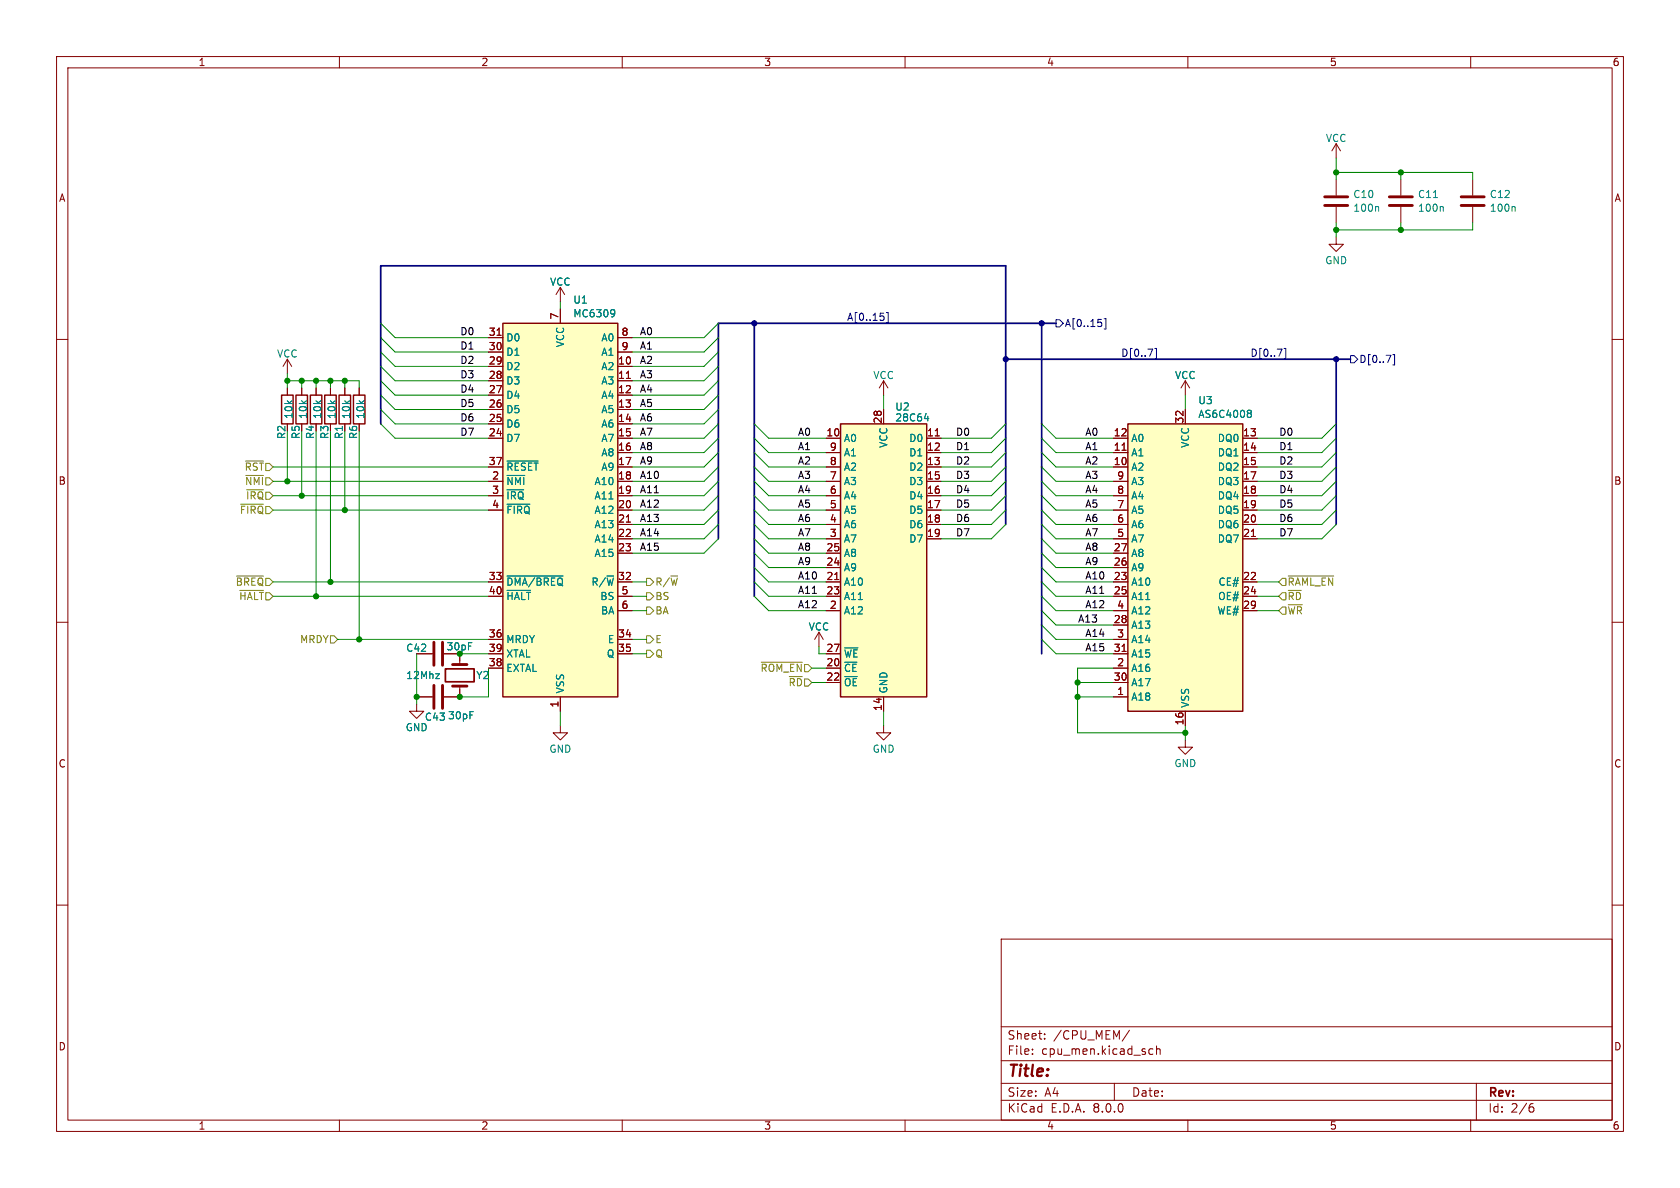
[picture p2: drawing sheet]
<svg xmlns="http://www.w3.org/2000/svg" width="297mm" height="210mm" viewBox="0 0 297 210" stroke-linecap="round" stroke-linejoin="round" font-family="sans-serif">
<g fill="none" stroke="#840000" stroke-width=".18">
<path d="M10 10h277v190h-277zM12 12h273v186h-273zM60 10v2M110 10v2M160 10v2M210 10v2M260 10v2M10 60h2M285 60h2M50.8 68.6v1.3M55.9 68.6v1.3M156.2 67.3l-.8 1.3"/>
<path d="M156.2 67.3v2.6M156.2 67.3l.8 1.3M10 110h2M285 110h2M99.1 128.3v1.2h1.2l-1.2 1.3-1.3-1.3h1.3M10 160h2M285 160h2M177 166h108v32h-108zM60 198v2M110 198v2M160 198v2M177 194.5h108"/>
<path d="M177 191.5h108M177 187.5h108M177 181.5h108M182.5 186.3v.1M182.5 185.5v.1M184.7 183.6v.1M184.7 182.8v.1M197 191.5v3M199.7 182.1l-1.3 2M203.1 186.1l.3 .3 .4-.1M203.8 185.5l-.4-.1-.3 .3M204.5 185.5l.2-.1 .3 .1 .1 .9"/>
<path d="M204.5 184.9v1.5M210 198v2M260 198v2M261 191.5v6.5M270.6 195.7h.3l.3 .3-.1 .5-.5 .1M271 195.1l-.4 .1"/>
</g>
<path d="M49.8 69.9h2v5h-2zM54.9 69.9h2v5h-2z" fill="none" stroke="#840000" stroke-width=".25"/>
<path d="M88.9 57.2h20.3v66h-20.3z" fill="#ffffc2"/>
<path d="M88.9 57.2h20.3v66h-20.3zM57.4 69.9h2v5h-2zM59.9 69.9h2.1v5h-2.1z" fill="none" stroke="#840000" stroke-width=".25"/>
<g fill="none" stroke="#840000" stroke-width=".18">
<path d="M86.4 59.7h2.5M87.9 59.3h.7M99.1 54.6v2.6M109.2 59.7h2.6M58.4 68.6v1.3M61 68.6v1.3M61 74.9v1.3M86.4 64.8h2.5M86.4 67.3h2.5M86.4 69.9h2.5M86.4 72.4h2.5M86.4 74.9h2.5"/>
<path d="M86.4 77.5h2.5M86.4 62.2h2.5M109.2 64.8h2.6M109.2 67.3h2.6M109.2 69.9h2.6M109.2 72.4h2.6M109.2 74.9h2.6M109.2 77.5h2.6M109.2 62.2h2.6M110.7 66.9h.8M86.4 82.6h2.5M86.4 85.1h2.5"/>
<path d="M86.4 87.6h2.5M86.4 90.2h2.5M109.2 80h2.6M109.2 82.6h2.6M109.2 85.1h2.6M109.2 87.6h2.6M109.2 90.2h2.6M109.2 92.7h2.6M109.2 95.3h2.6M109.2 97.8h2.6M110.7 92.3h.8M81.3 115.6v1.9"/>
<path d="M86.4 102.9h2.5M86.4 113h2.5M86.4 115.6h2.5M86.4 118.1h2.5M86.4 105.4h2.5M109.2 102.9h2.6M109.2 113h2.6M109.2 115.6h2.6M109.2 105.4h2.6M109.2 108h2.6M144.8 111.8l-.8 1.2M144.8 111.8v2.5"/>
<path d="M144.8 111.8l.7 1.2M81.3 121.3v1.9M99.1 123.2v2.5"/>
</g>
<path d="M108.4 54.7l.2 .2a1.03 1.03 0 0 1-.2 1M108.7 55.3l-.3 .2M89.6 84h3.2M89.6 86.6h3M89.6 81.5h5.5M89.6 89.1h4.1M77 119.1h.7l-.7 .9h.7M89.6 101.8h9.9M89.6 104.4h4.2" fill="none" stroke="#008484" stroke-width=".18"/>
<path d="M78.7 118.2h5.1v2.3h-5.1z" fill="none" stroke="#840000" stroke-width=".3"/>
<path d="M80 117.5h2.5M80 121.3h2.5" fill="none" stroke="#840000" stroke-width=".51"/>
<path d="M148.6 74.9h15.2v48.3h-15.2z" fill="#ffffc2"/>
<path d="M52.3 69.9h2.1v5h-2.1zM62.5 69.9h2v5h-2zM148.6 74.9h15.2v48.3h-15.2z" fill="none" stroke="#840000" stroke-width=".25"/>
<g fill="none" stroke="#840000" stroke-width=".18">
<path d="M236.2 25.4v2.5M236.2 31.8v2.7M236.2 36.6v2.8M236.2 25.4l-.7 1.3M236.2 25.4l.8 1.3M247.6 31.8v2.7M247.6 36.6v2.8M260.3 31.8v2.7M260.3 36.6v2.8M99.1 50.8l-.8 1.3M99.1 50.8v2.5M99.1 50.8l.7 1.3"/>
<path d="M236.2 41.9v1.3h1.3l-1.3 1.3-1.3-1.3h1.3M53.3 68.6v1.3M63.5 68.6v1.3M146 77.5h2.6M156.2 72.4v2.5M163.8 77.5h2.6M165.3 77.1h.8M209.5 67.3l-.7 1.3M209.5 67.3v2.6M209.5 67.3l.8 1.3M146 80h2.6M146 82.6h2.6"/>
<path d="M146 85.1h2.6M146 87.6h2.6M146 90.2h2.6M146 92.7h2.6M146 95.3h2.6M146 97.8h2.6M163.8 80h2.6M163.8 82.6h2.6M163.8 85.1h2.6M163.8 87.6h2.6M163.8 90.2h2.6M163.8 92.7h2.6"/>
<path d="M163.8 95.3h2.6M73.7 115.6h2.8M146 108h2.6M146 118.1h2.6M146 102.9h2.6M146 105.4h2.6M146 100.3h2.6M146 115.6h2.6M147.6 102.5h.7M73.7 124.5v1.2h1.2l-1.2 1.3-1.3-1.3h1.3M146 120.7h2.6M156.2 128.3v1.2h1.3l-1.3 1.3-1.3-1.3h1.3"/>
<path d="M156.2 123.2v2.5M209.5 130.8v1.3h1.3l-1.3 1.3-1.2-1.3h1.2"/>
</g>
<path d="M243.5 36.5l.2 .2v.7M253.4 34.9h.7M255 36.5l.2 .2v.7M267.7 36.5l.2 .2v.7M163.4 74h.8M164 73.6v.8M149.3 114.5h2.4" fill="none" stroke="#008484" stroke-width=".18"/>
<path d="M234.2 36.3h4.1M234.2 34.8h4.1M245.6 36.3h4.1M245.6 34.8h4.1M258.3 36.3h4.1M258.3 34.8h4.1M76.7 113.5v4.1M78.2 113.5v4.1" fill="none" stroke="#840000" stroke-width=".51"/>
<path d="M199.4 74.9h20.3v50.8h-20.3z" fill="#ffffc2"/>
<path d="M199.4 74.9h20.3v50.8h-20.3z" fill="none" stroke="#840000" stroke-width=".25"/>
<g fill="none" stroke="#840000" stroke-width=".18">
<path d="M86.4 59.7h2.5M87.9 59.3h.7M99.1 54.6v2.6M109.2 59.7h2.6M50.8 63.5l-.8 1.3M50.8 63.5v2.5M50.8 68.6v1.3M50.8 63.5l.8 1.3M53.3 68.6v1.3M55.9 68.6v1.3M58.4 68.6v1.3M61 68.6v1.3"/>
<path d="M61 74.9v1.3M63.5 68.6v1.3M86.4 77.5h2.5M86.4 64.8h2.5M86.4 67.3h2.5M86.4 69.9h2.5M86.4 72.4h2.5M86.4 74.9h2.5M86.4 62.2h2.5M109.2 77.5h2.6M109.2 64.8h2.6M109.2 67.3h2.6"/>
<path d="M109.2 69.9h2.6M109.2 72.4h2.6M109.2 74.9h2.6M109.2 62.2h2.6M110.7 66.9h.8M146 77.5h2.6M156.2 72.4v2.5M163.8 77.5h2.6M165.3 77.1h.8M196.8 77.5h2.6M198.4 79.6h.7M209.5 72.4v2.5"/>
<path d="M219.7 77.5h2.5M86.4 82.6h2.5M86.4 85.1h2.5M86.4 87.6h2.5M86.4 90.2h2.5M109.2 82.6h2.6M109.2 80h2.6M109.2 85.1h2.6M109.2 87.6h2.6M109.2 90.2h2.6M109.2 92.7h2.6M109.2 95.3h2.6"/>
<path d="M109.2 97.8h2.6M110.7 92.3h.8M146 82.6h2.6M146 80h2.6M146 85.1h2.6M146 87.6h2.6M146 90.2h2.6M146 92.7h2.6M146 95.3h2.6M146 97.8h2.6M163.8 82.6h2.6M163.8 80h2.6"/>
<path d="M163.8 85.1h2.6M163.8 87.6h2.6M163.8 90.2h2.6M163.8 92.7h2.6M163.8 95.3h2.6M196.8 82.6h2.6M196.8 80h2.6M196.8 85.1h2.6M196.8 87.6h2.6M196.8 90.2h2.6M196.8 92.7h2.6M196.8 95.3h2.6"/>
<path d="M196.8 97.8h2.6M219.7 82.6h2.5M219.7 80h2.5M219.7 85.1h2.5M219.7 87.6h2.5M219.7 90.2h2.5M219.7 92.7h2.5M219.7 95.3h2.5M221.2 94.8h.7M73.7 115.6h2.8M81.3 115.6v1.2M86.4 118.1h2.5"/>
<path d="M86.4 102.9h2.5M86.4 105.4h2.5M86.4 113h2.5M86.4 115.6h2.5M109.2 102.9h2.6M109.2 105.4h2.6M109.2 108h2.6M109.2 113h2.6M109.2 115.6h2.6M146 118.1h2.6M146 102.9h2.6M146 105.4h2.6"/>
<path d="M146 100.3h2.6M146 108h2.6M146 115.6h2.6M147.6 102.5h.7M196.8 118.1h2.6M196.8 102.9h2.6M196.8 105.4h2.6M196.8 100.3h2.6M196.8 110.5h2.6M196.8 108h2.6M196.8 113h2.6M196.8 115.6h2.6"/>
<path d="M198.4 115.2h.7M219.7 102.9h2.5M219.7 105.4h2.5M219.7 108h2.5M73.7 123.2h2.8M81.3 121.9v1.3h-2.8M99.1 123.2v2.5M146 120.7h2.6M156.2 123.2v2.5M196.8 123.2h2.6M196.8 120.7h2.6M209.5 125.7v2.6"/>
</g>
<g fill="none" stroke="#008484" stroke-width=".18">
<path d="M108.4 54.7l.2 .2a1.03 1.03 0 0 1-.2 1M108.7 55.3l-.3 .2M163.4 74h.8M164 73.6v.8M220.7 72.5l.4 .1 .1 .2-.2 .3M220.7 73.1h.3M221 73.1l.2 .2v.2l-.1 .2-.4 .1M89.6 84h3.2M89.6 86.6h3M89.6 81.5h5.5M89.6 89.1h4.1M77 119.1h.7l-.7 .9h.7"/>
<path d="M89.6 101.8h9.9M89.6 104.4h4.2M149.3 114.5h2.4"/>
</g>
<path d="M76.7 121.2v4M78.2 121.2v4" fill="none" stroke="#840000" stroke-width=".51"/>
<g fill="none" stroke="#848400" stroke-width=".18">
<path d="M42.5 89.1h4.1M43.4 81.5h3.2M43.4 84h3.2M43.6 86.6h3M41.8 101.8h4.8M42.4 104.4h4.2M58.4 112.4h.7l.6 .6-.6 .7h-.7zM114.3 112.4h.6l.7 .6-.7 .7h-.6zM114.3 102.2h.6l.7 .7-.7 .6h-.6zM114.3 114.9h.6l.7 .7-.7 .6h-.6zM114.3 107.3h.6l.7 .7-.7 .6h-.6zM114.3 104.8h.6l.7 .6-.7 .6h-.6z"/>
<path d="M134.6 117.1h7.2M226.7 107.3h.6v1.3h-.6l-.6-.6zM226.7 104.8h.6v1.2h-.6l-.6-.6zM226.7 102.2h.6v1.3h-.6l-.6-.6zM227.7 101.8h8.1"/>
</g>
<path d="M156.2 56v.5M156.7 55.2h.3v1.9h-.3M186.7 56.5h.6l.7 .7-.7 .6h-.6zM194.7 57.1v.5M195.2 56.3h.3v1.9h-.3M204.1 61.6h.3v1.8h-.3M227 61.6h.3v1.8h-.3M238.8 62.9h.6l.6 .6-.6 .6h-.6zM246.2 62.7h.3v1.8h-.3" fill="none" stroke="#000084" stroke-width=".18"/>
<path d="M133.3 57.2v48.2M184.1 57.2v58.4M186.7 57.2h-59.7v38.1M67.3 74.9v-27.9h110.5v45.7M177.8 63.5h61M236.2 63.5v29.2" fill="none" stroke="#000084" stroke-width=".3"/>
<g fill="none" stroke="#008400" stroke-width=".18">
<path d="M236.2 30.5h24.1v1.3M236.2 27.9v3.9M236.2 39.4v2.5M247.6 30.5v1.3M247.6 39.4v1.2M260.3 39.4v1.2h-24.1M67.3 57.2l2.5 2.5h16.6M67.3 59.7l2.5 2.5h16.6M99.1 53.3v1.3M127 57.2l-2.5 2.5h-12.7M127 59.7l-2.5 2.5h-12.7M50.8 66v2.6"/>
<path d="M50.8 76.2v8.9M50.8 67.3h12.7v1.3M53.3 67.3v1.3M53.3 76.2v11.4M55.9 67.3v1.3M55.9 76.2v29.2M58.4 67.3v1.3M58.4 76.2v26.7M61 67.3v1.3M61 76.2v14M63.5 76.2v36.8M67.3 72.4l2.5 2.5h16.6"/>
<path d="M67.3 67.3l2.5 2.6h16.6M67.3 64.8l2.5 2.5h16.6M67.3 74.9l2.5 2.6h16.6M67.3 69.9l2.5 2.5h16.6M67.3 62.2l2.5 2.6h16.6M127 72.4l-2.5 2.5h-12.7M127 67.3l-2.5 2.6h-12.7M127 64.8l-2.5 2.5h-12.7M127 74.9l-2.5 2.6h-12.7M127 69.9l-2.5 2.5h-12.7M127 77.5l-2.5 2.5h-12.7M127 62.2l-2.5 2.6h-12.7"/>
<path d="M133.3 74.9l2.6 2.6h10.1M133.3 77.5l2.6 2.5h10.1M156.2 69.9v2.5M177.8 74.9l-2.5 2.6h-8.9M177.8 77.5l-2.5 2.5h-8.9M184.1 74.9l2.6 2.6h10.1M184.1 77.5l2.6 2.5h10.1M209.5 69.9v2.5M236.2 74.9l-2.5 2.6h-11.5M236.2 77.5l-2.5 2.5h-11.5M48.3 87.6h38.1M48.3 85.1h38.1"/>
<path d="M48.3 90.2h38.1M48.3 82.6h38.1M127 85.1l-2.5 2.5h-12.7M127 82.6l-2.5 2.5h-12.7M127 87.6l-2.5 2.6h-12.7M127 80l-2.5 2.6h-12.7M127 95.3l-2.5 2.5h-12.7M127 92.7l-2.5 2.6h-12.7M127 90.2l-2.5 2.5h-12.7M133.3 85.1l2.6 2.5h10.1M133.3 82.6l2.6 2.5h10.1M133.3 87.6l2.6 2.6h10.1"/>
<path d="M133.3 80l2.6 2.6h10.1M133.3 95.3l2.6 2.5h10.1M133.3 92.7l2.6 2.6h10.1M133.3 90.2l2.6 2.5h10.1M133.3 97.8l2.6 2.5h10.1M177.8 85.1l-2.5 2.5h-8.9M177.8 82.6l-2.5 2.5h-8.9M177.8 87.6l-2.5 2.6h-8.9M177.8 80l-2.5 2.6h-8.9M177.8 92.7l-2.5 2.6h-8.9M177.8 90.2l-2.5 2.5h-8.9M184.1 85.1l2.6 2.5h10.1"/>
<path d="M184.1 82.6l2.6 2.5h10.1M184.1 87.6l2.6 2.6h10.1M184.1 80l2.6 2.6h10.1M184.1 95.3l2.6 2.5h10.1M184.1 92.7l2.6 2.6h10.1M184.1 90.2l2.6 2.5h10.1M184.1 97.8l2.6 2.5h10.1M236.2 85.1l-2.5 2.5h-11.5M236.2 82.6l-2.5 2.5h-11.5M236.2 87.6l-2.5 2.6h-11.5M236.2 80l-2.5 2.6h-11.5M236.2 92.7l-2.5 2.6h-11.5"/>
<path d="M236.2 90.2l-2.5 2.5h-11.5M48.3 105.4h38.1M48.3 102.9h38.1M59.7 113h26.7M73.7 115.6v8.9M81.3 115.6h5.1M86.4 118.1v5.1h-5.1M111.8 105.4h2.5M111.8 113h2.5M111.8 102.9h2.5M111.8 108h2.5M111.8 115.6h2.5"/>
<path d="M133.3 102.9l2.6 2.5h10.1M133.3 100.3l2.6 2.6h10.1M133.3 105.4l2.6 2.6h10.1M143.5 118.1h2.5M144.8 114.3v1.3h1.2M184.1 102.9l2.6 2.5h10.1M184.1 110.5l2.6 2.5h10.1M184.1 100.3l2.6 2.6h10.1M184.1 105.4l2.6 2.6h10.1M184.1 113l2.6 2.6h10.1M184.1 108l2.6 2.5h10.1M196.8 118.1h-6.3v11.4h19"/>
<path d="M222.2 105.4h3.9M222.2 102.9h3.9M222.2 108h3.9M99.1 125.7v2.6M143.5 120.7h2.5M156.2 125.7v2.6M190.5 123.2h6.3M190.5 120.7h6.3M209.5 128.3v2.5"/>
</g>
<g fill="#008400" stroke="#008400" stroke-width=".18">
<circle cx="63.5" cy="113" r=".46"/>
<circle cx="55.9" cy="105.4" r=".46"/>
<circle cx="50.8" cy="85.1" r=".46"/>
<circle cx="53.3" cy="87.6" r=".46"/>
<circle cx="61" cy="90.2" r=".46"/>
<circle cx="58.4" cy="102.9" r=".46"/>
<circle cx="73.7" cy="123.2" r=".46"/>
<circle cx="81.3" cy="123.2" r=".46"/>
<circle cx="53.3" cy="67.3" r=".46"/>
<circle cx="58.4" cy="67.3" r=".46"/>
<circle cx="61" cy="67.3" r=".46"/>
<circle cx="50.8" cy="67.3" r=".46"/>
<circle cx="55.9" cy="67.3" r=".46"/>
<circle cx="190.5" cy="123.2" r=".46"/>
<circle cx="190.5" cy="120.7" r=".46"/>
<circle cx="209.5" cy="129.5" r=".46"/>
<circle cx="236.2" cy="30.5" r=".46"/>
<circle cx="247.6" cy="30.5" r=".46"/>
<circle cx="247.6" cy="40.6" r=".46"/>
<circle cx="236.2" cy="40.6" r=".46"/>
</g>
<g fill="#000084" stroke="#000084" stroke-width=".18">
<circle cx="133.3" cy="57.2" r=".46"/>
<circle cx="184.1" cy="57.2" r=".46"/>
<circle cx="177.8" cy="63.5" r=".46"/>
<circle cx="236.2" cy="63.5" r=".46"/>
</g>
<text font-size="2.8" fill="#840000" x="178" y="190.9">Title:</text>
<g font-size="2.1" fill="#840000">
<text x="178" y="184">Sheet:</text>
<text x="186.2" y="184">/CPU_MEM/</text>
<text x="178" y="186.7">File:</text>
<text x="184.1" y="186.7">cpu_men.kicad_sch</text>
<text x="178" y="196.9">KiCad</text>
<text x="178" y="194.1">Size:</text>
<text x="184.7" y="194.1">A4</text>
<text x="185.7" y="196.9">E.D.A.</text>
<text x="193.3" y="196.9">8.0.0</text>
<text x="200" y="194.1">Date:</text>
<text x="263" y="194.3">Rev:</text>
<text x="263" y="196.9">Id:</text>
<text x="267.1" y="196.9">2/6</text>
</g>
<g font-size="1.8" fill="#840000">
<text x="35" y="11.9">1</text>
<text x="85" y="11.9">2</text>
<text x="135" y="11.9">3</text>
<text x="185" y="11.9">4</text>
<text x="235" y="11.9">5</text>
<text x="285" y="11.9">6</text>
<text x="10.3" y="35.9">A</text>
<text x="285.3" y="35.9">A</text>
<text x="86.3" y="59.4">31</text>
<text x="98.8" y="56.6" transform="rotate(-90 98.8 56.6)">7</text>
<text x="109.8" y="59.4">8</text>
<text x="86.3" y="64.5">29</text>
<text x="86.3" y="62">30</text>
<text x="109.2" y="64.5">10</text>
<text x="109.8" y="62">9</text>
<text x="86.3" y="69.6">27</text>
<text x="86.3" y="67.1">28</text>
<text x="109.2" y="67.1">11</text>
<text x="109.2" y="69.6">12</text>
<text x="50.6" y="77.7" transform="rotate(-90 50.6 77.7)">R2</text>
<text x="53.2" y="77.7" transform="rotate(-90 53.2 77.7)">R5</text>
<text x="55.7" y="77.7" transform="rotate(-90 55.7 77.7)">R4</text>
<text x="58.3" y="77.7" transform="rotate(-90 58.3 77.7)">R3</text>
<text x="63.3" y="77.7" transform="rotate(-90 63.3 77.7)">R6</text>
<text x="86.3" y="77.2">24</text>
<text x="86.3" y="74.7">25</text>
<text x="86.3" y="72.1">26</text>
<text x="109.2" y="72.1">13</text>
<text x="109.2" y="74.7">14</text>
<text x="109.2" y="77.2">15</text>
<text x="146" y="77.2">10</text>
<text x="156" y="75" transform="rotate(-90 156 75)">28</text>
<text x="163.8" y="77.2">11</text>
<text x="196.8" y="77.2">12</text>
<text x="209.3" y="75" transform="rotate(-90 209.3 75)">32</text>
<text x="219.7" y="77.2">13</text>
<text x="86.3" y="82.3">37</text>
<text x="109.2" y="79.8">16</text>
<text x="109.2" y="82.3">17</text>
<text x="146.6" y="82.3">8</text>
<text x="146.6" y="79.8">9</text>
<text x="163.8" y="79.8">12</text>
<text x="163.8" y="82.3">13</text>
<text x="196.8" y="82.3">10</text>
<text x="196.8" y="79.8">11</text>
<text x="219.7" y="79.8">14</text>
<text x="219.7" y="82.3">15</text>
<text x="10.3" y="85.9">B</text>
<text x="86.9" y="84.8">2</text>
<text x="86.9" y="87.4">3</text>
<text x="86.9" y="89.9">4</text>
<text x="109.2" y="84.8">18</text>
<text x="109.2" y="87.4">19</text>
<text x="109.2" y="89.9">20</text>
<text x="146.6" y="89.9">5</text>
<text x="146.6" y="87.4">6</text>
<text x="146.6" y="84.8">7</text>
<text x="163.8" y="84.8">15</text>
<text x="163.8" y="87.4">16</text>
<text x="163.8" y="89.9">17</text>
<text x="197.4" y="89.9">7</text>
<text x="197.4" y="87.4">8</text>
<text x="197.4" y="84.8">9</text>
<text x="219.7" y="84.8">17</text>
<text x="219.7" y="87.4">18</text>
<text x="219.7" y="89.9">19</text>
<text x="285.3" y="85.9">B</text>
<text x="109.2" y="92.5">21</text>
<text x="109.2" y="95">22</text>
<text x="146.6" y="95">3</text>
<text x="146.6" y="92.5">4</text>
<text x="163.8" y="92.5">18</text>
<text x="163.8" y="95">19</text>
<text x="197.4" y="95">5</text>
<text x="197.4" y="92.5">6</text>
<text x="219.7" y="92.5">20</text>
<text x="219.7" y="95">21</text>
<text x="109.2" y="97.5">23</text>
<text x="146" y="100.1">24</text>
<text x="146" y="97.5">25</text>
<text x="196.8" y="100.1">26</text>
<text x="196.8" y="97.5">27</text>
<text x="86.3" y="102.6">33</text>
<text x="86.3" y="105.2">40</text>
<text x="109.2" y="102.6">32</text>
<text x="109.8" y="105.2">5</text>
<text x="109.8" y="107.7">6</text>
<text x="146" y="102.6">21</text>
<text x="146" y="105.2">23</text>
<text x="146.6" y="107.7">2</text>
<text x="196.8" y="102.6">23</text>
<text x="196.8" y="105.2">25</text>
<text x="197.4" y="107.7">4</text>
<text x="219.7" y="102.6">22</text>
<text x="219.7" y="105.2">24</text>
<text x="219.7" y="107.7">29</text>
<text x="86.3" y="112.8">36</text>
<text x="109.2" y="112.8">34</text>
<text x="196.8" y="110.2">28</text>
<text x="197.4" y="112.8">3</text>
<text x="86.3" y="117.9">38</text>
<text x="86.3" y="115.3">39</text>
<text x="109.2" y="115.3">35</text>
<text x="146" y="117.9">20</text>
<text x="146" y="115.3">27</text>
<text x="196.8" y="115.3">31</text>
<text x="197.4" y="117.9">2</text>
<text x="98.8" y="125.2" transform="rotate(-90 98.8 125.2)">1</text>
<text x="146" y="120.4">22</text>
<text x="156" y="125.8" transform="rotate(-90 156 125.8)">14</text>
<text x="196.8" y="120.4">30</text>
<text x="197.4" y="122.9">1</text>
<text x="209.3" y="128.3" transform="rotate(-90 209.3 128.3)">16</text>
<text x="10.3" y="135.9">C</text>
<text x="285.3" y="135.9">C</text>
<text x="10.3" y="185.9">D</text>
<text x="285.3" y="185.9">D</text>
<text x="35" y="199.9">1</text>
<text x="85" y="199.9">2</text>
<text x="135" y="199.9">3</text>
<text x="185" y="199.9">4</text>
<text x="235" y="199.9">5</text>
<text x="285" y="199.9">6</text>
</g>
<g font-size="1.8" fill="#008484">
<text x="234.3" y="25.3">VCC</text>
<text x="239.2" y="35.2">C10</text>
<text x="250.6" y="35.2">C11</text>
<text x="263.3" y="35.2">C12</text>
<text x="239.2" y="37.6">100n</text>
<text x="250.6" y="37.6">100n</text>
<text x="263.3" y="37.6">100n</text>
<text x="234.2" y="46.9">GND</text>
<text x="97.1" y="50.7">VCC</text>
<text x="101.3" y="53.9">U1</text>
<text x="101.3" y="56.3">MC6309</text>
<text x="48.9" y="63.4">VCC</text>
<text x="89.4" y="65.6">D2</text>
<text x="89.4" y="63.1">D1</text>
<text x="89.4" y="60.6">D0</text>
<text x="99.9" y="61.5" transform="rotate(-90 99.9 61.5)">VCC</text>
<text x="106.2" y="65.6">A2</text>
<text x="106.2" y="60.6">A0</text>
<text x="106.2" y="63.1">A1</text>
<text x="89.4" y="70.7">D4</text>
<text x="89.4" y="68.2">D3</text>
<text x="106.2" y="68.2">A3</text>
<text x="106.2" y="70.7">A4</text>
<text x="154.3" y="67.2">VCC</text>
<text x="207.6" y="67.2">VCC</text>
<text x="211.8" y="71.6">U3</text>
<text x="51.9" y="74.2" transform="rotate(-90 51.9 74.2)">10k</text>
<text x="54.5" y="74.2" transform="rotate(-90 54.5 74.2)">10k</text>
<text x="57" y="74.2" transform="rotate(-90 57 74.2)">10k</text>
<text x="59.5" y="74.2" transform="rotate(-90 59.5 74.2)">10k</text>
<text x="60.8" y="77.7" transform="rotate(-90 60.8 77.7)">R1</text>
<text x="62.1" y="74.2" transform="rotate(-90 62.1 74.2)">10k</text>
<text x="64.6" y="74.2" transform="rotate(-90 64.6 74.2)">10k</text>
<text x="89.4" y="75.8">D6</text>
<text x="89.4" y="73.3">D5</text>
<text x="106.2" y="73.3">A5</text>
<text x="106.2" y="75.8">A6</text>
<text x="158.2" y="72.8">U2</text>
<text x="158.2" y="74.7">28C64</text>
<text x="211.8" y="74.1">AS6C4008</text>
<text x="89.4" y="78.3">D7</text>
<text x="89.4" y="83.4">~{RESET}</text>
<text x="106.2" y="78.3">A7</text>
<text x="106.2" y="80.9">A8</text>
<text x="106.2" y="83.4">A9</text>
<text x="149.1" y="78.3">A0</text>
<text x="149.1" y="83.4">A2</text>
<text x="149.1" y="80.9">A1</text>
<text x="157.1" y="79.3" transform="rotate(-90 157.1 79.3)">VCC</text>
<text x="160.6" y="78.3">D0</text>
<text x="160.6" y="80.9">D1</text>
<text x="160.6" y="83.4">D2</text>
<text x="199.9" y="83.4">A2</text>
<text x="199.9" y="80.9">A1</text>
<text x="199.9" y="78.3">A0</text>
<text x="210.4" y="79.3" transform="rotate(-90 210.4 79.3)">VCC</text>
<text x="215.2" y="78.3">DQ0</text>
<text x="215.2" y="80.9">DQ1</text>
<text x="215.2" y="83.4">DQ2</text>
<text x="89.4" y="86">~{NMI}</text>
<text x="89.4" y="88.5">~{IRQ}</text>
<text x="105" y="86">A10</text>
<text x="105" y="88.5">A11</text>
<text x="149.1" y="88.5">A4</text>
<text x="149.1" y="86">A3</text>
<text x="160.6" y="86">D3</text>
<text x="160.6" y="88.5">D4</text>
<text x="199.9" y="88.5">A4</text>
<text x="199.9" y="86">A3</text>
<text x="215.2" y="86">DQ3</text>
<text x="215.2" y="88.5">DQ4</text>
<text x="89.4" y="91">~{FIRQ}</text>
<text x="105" y="91">A12</text>
<text x="105" y="93.6">A13</text>
<text x="149.1" y="93.6">A6</text>
<text x="149.1" y="91">A5</text>
<text x="160.6" y="91">D5</text>
<text x="160.6" y="93.6">D6</text>
<text x="199.9" y="93.6">A6</text>
<text x="199.9" y="91">A5</text>
<text x="215.2" y="91">DQ5</text>
<text x="215.2" y="93.6">DQ6</text>
<text x="105" y="96.1">A14</text>
<text x="105" y="98.7">A15</text>
<text x="149.1" y="101.2">A9</text>
<text x="149.1" y="98.7">A8</text>
<text x="149.1" y="96.1">A7</text>
<text x="160.6" y="96.1">D7</text>
<text x="199.9" y="101.2">A9</text>
<text x="199.9" y="98.7">A8</text>
<text x="199.9" y="96.1">A7</text>
<text x="215.2" y="96.1">DQ7</text>
<text x="89.4" y="103.7">~{DMA/BREQ}</text>
<text x="89.4" y="106.3">~{HALT}</text>
<text x="104.5" y="103.7">R/~{W}</text>
<text x="106" y="106.3">BS</text>
<text x="149.1" y="103.7">A10</text>
<text x="149.1" y="106.3">A11</text>
<text x="199.9" y="103.7">A10</text>
<text x="199.9" y="106.3">A11</text>
<text x="215.2" y="106.3">OE#</text>
<text x="215.3" y="103.7">CE#</text>
<text x="89.4" y="113.9">MRDY</text>
<text x="106.2" y="108.8">BA</text>
<text x="107.4" y="113.9">E</text>
<text x="142.9" y="111.7">VCC</text>
<text x="149.1" y="108.8">A12</text>
<text x="199.9" y="111.4">A13</text>
<text x="199.9" y="113.9">A14</text>
<text x="199.9" y="108.8">A12</text>
<text x="215.1" y="108.8">WE#</text>
<text x="71.7" y="115.4">C42</text>
<text x="89.4" y="119">EXTAL</text>
<text x="89.4" y="116.4">XTAL</text>
<text x="107.2" y="116.4">Q</text>
<text x="149.1" y="119">~{CE}</text>
<text x="149.1" y="116.4">~{WE}</text>
<text x="199.9" y="119">A16</text>
<text x="199.9" y="116.4">A15</text>
<text x="71.7" y="120.2">12Mhz</text>
<text x="84.1" y="120.2">Y2</text>
<text x="99.9" y="122.7" transform="rotate(-90 99.9 122.7)">VSS</text>
<text x="149.1" y="121.5">~{OE}</text>
<text x="157.1" y="122.7" transform="rotate(-90 157.1 122.7)">GND</text>
<text x="199.9" y="124.1">A18</text>
<text x="199.9" y="121.5">A17</text>
<text x="210.4" y="125.2" transform="rotate(-90 210.4 125.2)">VSS</text>
<text x="71.6" y="129.5">GND</text>
<text x="75" y="127.6">C43</text>
<text x="79.1" y="127.4">30pF</text>
<text x="97" y="133.3">GND</text>
<text x="154.2" y="133.3">GND</text>
<text x="207.5" y="135.8">GND</text>
</g>
<g font-size="1.8">
<text x="81.3" y="59.3">D0</text>
<text x="113" y="59.3">A0</text>
<text x="81.3" y="61.9">D1</text>
<text x="81.3" y="64.4">D2</text>
<text x="113" y="64.4">A2</text>
<text x="113" y="61.9">A1</text>
<text x="81.3" y="67">D3</text>
<text x="81.3" y="69.5">D4</text>
<text x="113" y="67">A3</text>
<text x="113" y="69.5">A4</text>
<text x="81.3" y="77.1">D7</text>
<text x="81.3" y="72">D5</text>
<text x="81.3" y="74.6">D6</text>
<text x="113" y="72">A5</text>
<text x="113" y="74.6">A6</text>
<text x="113" y="77.1">A7</text>
<text x="141" y="77.1">A0</text>
<text x="168.9" y="77.1">D0</text>
<text x="191.8" y="77.1">A0</text>
<text x="226.1" y="77.1">D0</text>
<text x="113" y="82.2">A9</text>
<text x="113" y="79.7">A8</text>
<text x="141" y="79.7">A1</text>
<text x="141" y="82.2">A2</text>
<text x="168.9" y="79.7">D1</text>
<text x="168.9" y="82.2">D2</text>
<text x="191.8" y="79.7">A1</text>
<text x="191.8" y="82.2">A2</text>
<text x="226.1" y="79.7">D1</text>
<text x="226.1" y="82.2">D2</text>
<text x="113" y="89.8">A12</text>
<text x="113" y="87.3">A11</text>
<text x="113" y="84.7">A10</text>
<text x="141" y="84.7">A3</text>
<text x="141" y="87.3">A4</text>
<text x="141" y="89.8">A5</text>
<text x="168.9" y="87.3">D4</text>
<text x="168.9" y="84.7">D3</text>
<text x="168.9" y="89.8">D5</text>
<text x="191.8" y="89.8">A5</text>
<text x="191.8" y="87.3">A4</text>
<text x="191.8" y="84.7">A3</text>
<text x="226.1" y="87.3">D4</text>
<text x="226.1" y="84.7">D3</text>
<text x="226.1" y="89.8">D5</text>
<text x="113" y="92.4">A13</text>
<text x="113" y="94.9">A14</text>
<text x="141" y="94.9">A7</text>
<text x="141" y="92.4">A6</text>
<text x="168.9" y="92.4">D6</text>
<text x="168.9" y="94.9">D7</text>
<text x="191.8" y="94.9">A7</text>
<text x="191.8" y="92.4">A6</text>
<text x="226.1" y="94.9">D7</text>
<text x="226.1" y="92.4">D6</text>
<text x="113" y="97.4">A15</text>
<text x="141" y="100">A9</text>
<text x="141" y="97.4">A8</text>
<text x="191.8" y="100">A9</text>
<text x="191.8" y="97.4">A8</text>
<text x="141" y="107.6">A12</text>
<text x="141" y="105.1">A11</text>
<text x="141" y="102.5">A10</text>
<text x="191.8" y="102.5">A10</text>
<text x="191.8" y="107.6">A12</text>
<text x="191.8" y="105.1">A11</text>
<text x="190.5" y="110.1">A13</text>
<text x="191.8" y="112.7">A14</text>
<text x="191.8" y="115.2">A15</text>
</g>
<g font-size="1.8" fill="#000084">
<text x="149.7" y="56.8">A[0..15]</text>
<text x="188.2" y="58">A[0..15]</text>
<text x="198.1" y="63.2">D[0..7]</text>
<text x="221" y="63.2">D[0..7]</text>
<text x="240.2" y="64.4">D[0..7]</text>
</g>
<g font-size="1.8" fill="#848400">
<text x="43.1" y="83.4">~{RST}</text>
<text x="43.2" y="86">~{NMI}</text>
<text x="43.4" y="88.5">~{IRQ}</text>
<text x="42.3" y="91">~{FIRQ}</text>
<text x="41.6" y="103.7">~{BREQ}</text>
<text x="42.2" y="106.3">~{HALT}</text>
<text x="115.8" y="103.7">R/~{W}</text>
<text x="115.8" y="106.3">BS</text>
<text x="227.5" y="106.3">~{RD}</text>
<text x="227.5" y="103.7">~{RAML_EN}</text>
<text x="52.9" y="113.9">MRDY</text>
<text x="115.8" y="113.9">E</text>
<text x="115.8" y="108.8">BA</text>
<text x="227.5" y="108.8">~{WR}</text>
<text x="115.8" y="116.4">Q</text>
<text x="134.3" y="119">~{ROM_EN}</text>
<text x="139.3" y="121.5">~{RD}</text>
</g>
<text font-size="1.8" fill="#008400" x="78.8" y="115.2">30pF</text>
</svg>
